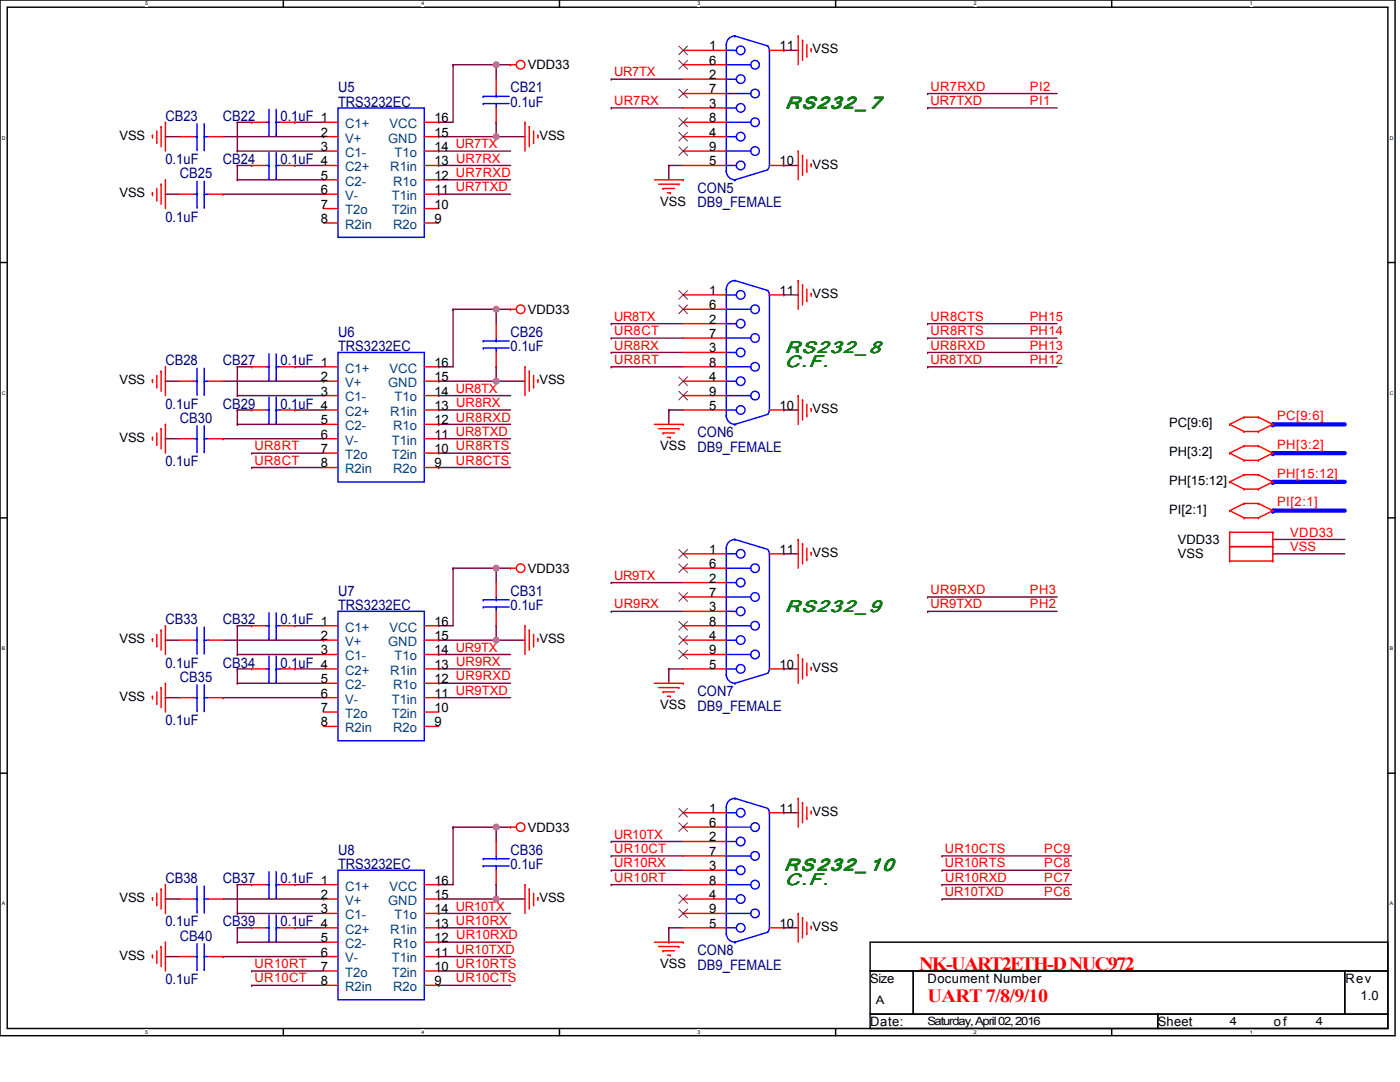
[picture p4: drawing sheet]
<svg xmlns="http://www.w3.org/2000/svg" width="279mm" height="216mm" viewBox="0 0 279 216" stroke-linecap="round" stroke-linejoin="round" font-family="sans-serif">
<path d="M0 0h278.4v206.7h-278.4zM1.4 1.4h275.6v203.8h-275.6z" fill="none" stroke="#000" stroke-width=".29"/>
<g fill="#fff">
<path d="M29 .2h.6v1.1h-.6z"/>
<path d="M29 205.4h.6v1.1h-.6z"/>
</g>
<path d="M56.5 0v1.4M56.5 205.2v1.5" fill="none" stroke="#000" stroke-width=".29"/>
<g fill="#fff">
<path d="M84.1 .2h.6v1.1h-.6z"/>
<path d="M84.1 205.4h.6v1.1h-.6z"/>
</g>
<path d="M111.7 0v1.4M111.7 205.2v1.5" fill="none" stroke="#000" stroke-width=".29"/>
<g fill="#fff">
<path d="M139.2 .2h.6v1.1h-.6z"/>
<path d="M139.2 205.4h.6v1.1h-.6z"/>
</g>
<path d="M166.8 0v1.4M166.8 205.2v1.5" fill="none" stroke="#000" stroke-width=".29"/>
<g fill="#fff">
<path d="M194.3 .2h.6v1.1h-.6z"/>
<path d="M194.3 205.4h.6v1.1h-.6z"/>
</g>
<path d="M221.9 0v1.4M221.9 205.2v1.5" fill="none" stroke="#000" stroke-width=".29"/>
<g fill="#fff">
<path d="M249.4 .2h.6v1.1h-.6z"/>
<path d="M249.4 205.4h.6v1.1h-.6z"/>
<path d="M.4 26.9h.7v1.2h-.7z"/>
<path d="M277.3 26.9h.8v1.2h-.8z"/>
<path d="M.4 77.9h.7v1.1h-.7z"/>
<path d="M277.3 77.9h.8v1.1h-.8z"/>
</g>
<path d="M0 52.4h1.4M277 52.4h1.4" fill="none" stroke="#000" stroke-width=".29"/>
<g fill="#fff">
<path d="M.4 128.8h.7v1.2h-.7z"/>
<path d="M277.3 128.8h.7v1.2h-.7z"/>
</g>
<path d="M0 103.3h1.4M277 103.3h1.4" fill="none" stroke="#000" stroke-width=".29"/>
<g fill="#fff">
<path d="M.4 179.7h.7v1.2h-.7z"/>
<path d="M277.3 179.7h.7v1.2h-.7z"/>
</g>
<path d="M0 154.3h1.4M277 154.3h1.4" fill="none" stroke="#000" stroke-width=".29"/>
<g fill="none" stroke="#800040" stroke-width=".29">
<path d="M122 15.8h.1M122 15.8h14.3M156.4 10.1h.1M156.4 10.1h2.9M185.1 18.7h.1M185.1 18.7h25.9M122 21.5h.1M122 21.5h14.3M133.5 33h.1M133.5 33v2.9M133.5 33h2.8M156.4 33h.1"/>
<path d="M156.4 33h2.9M185.1 21.5h.1M185.1 21.5h25.9M254 110.5h.1M254 107.6h.1M254 110.5h14.4M254 107.6h14.4"/>
</g>
<path d="M254 84.7h14.4" fill="none" stroke="#00f" stroke-width=".86"/>
<circle cx="254" cy="84.7" r=".43" fill="#00f"/>
<path d="M254 101.9h14.4" fill="none" stroke="#00f" stroke-width=".86"/>
<circle cx="254" cy="101.9" r=".43" fill="#00f"/>
<g fill="none" stroke="#800040" stroke-width=".29">
<path d="M90.4 12.9h.1M90.4 12.9h11.5M90.4 12.9v11.5h-2.9M99 12.9h.1M99 12.9v2.9M87.5 35.9h.1M87.5 38.8h.1M87.5 30.1h.1M87.5 33h.1M87.5 24.4h.1M87.5 27.3h.1M87.5 35.9h14.4"/>
<path d="M87.5 38.8h14.4M87.5 30.1h14.4M87.5 33h14.4M87.5 27.3h17.3M99 24.4h.1M99 27.3h.1M99 24.4v2.9M156.4 58.8h.1M156.4 58.8h2.9M87.5 78.9h.1M87.5 73.2h.1M87.5 76.1h.1"/>
<path d="M87.5 78.9h14.4M87.5 76.1h17.3M90.4 61.7h.1M90.4 61.7v11.5h-2.9M90.4 61.7h11.5M99 61.7h.1M99 73.2h.1M99 76.1h.1M99 61.7v2.9M99 73.2v2.9M122 73.2h.1M122 67.5h.1"/>
<path d="M122 64.6h.1M122 70.3h.1M122 73.2h14.3M122 67.5h14.3M122 64.6h14.3M122 70.3h14.3M185.1 67.5h.1M185.1 64.6h.1M185.1 73.2h.1M185.1 70.3h.1M185.1 73.2h25.9M185.1 67.5h25.9"/>
<path d="M185.1 64.6h25.9M185.1 70.3h25.9M50.2 90.4h.1M50.2 93.3h.1M50.2 90.4h14.4M50.2 93.3h14.4M87.5 90.4h.1M87.5 93.3h.1M87.5 87.5h.1M87.5 81.8h.1M87.5 84.7h.1M87.5 90.4h14.4"/>
<path d="M87.5 93.3h14.4M87.5 87.5h14.4M87.5 81.8h14.4M87.5 84.7h14.4M133.5 81.8h.1M133.5 81.8h2.8M133.5 81.8v2.9M156.4 81.8h.1M156.4 81.8h2.9M90.4 113.4h.1M90.4 113.4v11.5h-2.9M90.4 113.4h11.5"/>
<path d="M99 113.4h.1M99 113.4v2.8M122 116.2h.1M122 116.2h14.3M156.4 110.5h.1M156.4 110.5h2.9M185.1 119.1h.1M185.1 119.1h25.9M87.5 136.3h.1M87.5 139.2h.1M87.5 130.6h.1M87.5 133.5h.1"/>
<path d="M87.5 124.9h.1M87.5 127.7h.1M87.5 136.3h14.4M87.5 139.2h14.4M87.5 130.6h14.4M87.5 133.5h14.4M87.5 127.7h17.3M99 124.9h.1M99 127.7h.1M99 124.9v2.8M122 122h.1M122 122h14.3"/>
<path d="M133.5 133.5h.1M133.5 133.5v2.8M133.5 133.5h2.8M156.4 133.5h.1M156.4 133.5h2.9M185.1 122h.1M185.1 122h25.9M87.5 176.5h.1M87.5 179.4h.1M87.5 179.4h17.3M90.4 165h.1M90.4 165v11.5h-2.9"/>
<path d="M90.4 165h11.5M99 165h.1M99 176.5h.1M99 179.4h.1M99 165v2.9M99 176.5v2.9M122 176.5h.1M122 170.8h.1M122 167.9h.1M122 173.7h.1M122 176.5h14.3M122 170.8h14.3"/>
<path d="M122 167.9h14.3M122 173.7h14.3M156.4 162.2h.1M156.4 162.2h2.9M188 170.8h.1M188 179.4h.1M188 173.7h.1M188 176.5h.1M188 176.5h25.8M188 179.4h25.8M188 170.8h25.8M188 173.7h25.8"/>
<path d="M50.2 193.7h.1M50.2 196.6h.1M50.2 193.7h14.4M50.2 196.6h14.4M87.5 188h.1M87.5 193.7h.1M87.5 196.6h.1M87.5 190.9h.1M87.5 182.3h.1M87.5 185.1h.1M87.5 188h14.4M87.5 193.7h14.4"/>
<path d="M87.5 196.6h14.4M87.5 190.9h14.4M87.5 182.3h14.4M87.5 185.1h14.4M133.5 188h.1M133.5 185.1h.1M133.5 185.1v2.9M133.5 185.1h2.8M156.4 185.1h.1M156.4 185.1h2.9"/>
</g>
<path d="M254 96.2h14.4" fill="none" stroke="#00f" stroke-width=".86"/>
<circle cx="254" cy="96.2" r=".43" fill="#00f"/>
<path d="M254 90.4h14.4" fill="none" stroke="#00f" stroke-width=".86"/>
<circle cx="254" cy="90.4" r=".43" fill="#00f"/>
<g fill="none" stroke="#800040" stroke-width=".29">
<path d="M33 27.3h.1M33 38.8h.1M33 27.3h2.9M33 38.8h2.9M44.5 38.8h.1M44.5 27.3h20.1M44.5 38.8h20.1M47.4 24.4h.1M47.4 33h.1M47.4 30.1h.1M47.4 35.9h.1M47.4 33h2.8"/>
<path d="M47.4 24.4h2.8M47.4 24.4v5.7M47.4 33v2.9M47.4 30.1h17.2M47.4 35.9h17.2M50.2 24.4h.1M50.2 33h.1M58.8 33h.1M58.8 24.4h.1M58.8 33h5.8M58.8 24.4h5.8M64.6 27.3h.1"/>
<path d="M33 76.1h.1M33 76.1h2.9M44.5 76.1h20.1M47.4 73.2h.1M47.4 78.9h.1M47.4 73.2v5.7M47.4 73.2h2.8M47.4 78.9h17.2M50.2 73.2h.1M58.8 73.2h.1M58.8 73.2h5.8M64.6 76.1h.1"/>
<path d="M33 87.5h.1M33 87.5h2.9M44.5 87.5h.1M44.5 87.5h20.1M47.4 81.8h.1M47.4 84.7h.1M47.4 81.8v2.9M47.4 81.8h2.8M47.4 84.7h17.2M50.2 81.8h.1M58.8 81.8h.1M58.8 81.8h5.8"/>
<path d="M33 127.7h.1M33 139.2h.1M33 127.7h2.9M33 139.2h2.9M44.5 139.2h.1M44.5 127.7h20.1M44.5 139.2h20.1M47.4 124.9h.1M47.4 133.5h.1M47.4 130.6h.1M47.4 136.3h.1M47.4 124.9v5.7"/>
<path d="M47.4 133.5v2.8M47.4 133.5h2.8M47.4 124.9h2.8M47.4 130.6h17.2M47.4 136.3h17.2M50.2 133.5h.1M50.2 124.9h.1M58.8 133.5h.1M58.8 124.9h.1M58.8 133.5h5.8M58.8 124.9h5.8M64.6 127.7h.1"/>
<path d="M33 179.4h.1M33 179.4h2.9M44.5 179.4h20.1M47.4 176.5h.1M47.4 176.5v5.8M47.4 176.5h2.8M50.2 176.5h.1M58.8 176.5h.1M58.8 176.5h5.8M64.6 179.4h.1M33 190.9h.1M33 190.9h2.9"/>
<path d="M44.5 190.9h.1M44.5 190.9h20.1M47.4 185.1h.1M47.4 182.3h.1M47.4 188h.1M47.4 185.1v2.9M47.4 185.1h2.8M47.4 182.3h17.2M47.4 188h17.2M50.2 185.1h.1M58.8 185.1h.1M58.8 185.1h5.8"/>
</g>
<g fill="none" stroke="#f00" stroke-width=".29">
<path d="M99 15.8v2.9M101.9 12.9h.1M101.9 12.9h1.1M136.3 12.9h8.7M136.3 10.1h8.7M136.3 15.8h8.7M136.3 18.7h8.7M153.6 10.1h2.8M159.3 7.2h.1M159.3 7.2v5.7M160.2 8h.1M160.2 8v4.1"/>
<path d="M161 11.2h.1M161 8.9v2.3M161.9 9.8h.1M161.9 9.8v.5M30.4 27h.1M30.4 38.5h.1M30.4 27v.6M30.4 38.5v.5M31.3 28.4h.1M31.3 39.9h.1M31.3 26.1v2.3M31.3 37.6v2.3"/>
<path d="M32.2 25.3h.1M32.2 36.7h.1M32.2 25.3v4M32.2 36.7v4.1M33 24.4h.1M33 35.9h.1M33 24.4v5.7M33 35.9v5.7M35.9 27.3h2.9M35.9 38.8h2.9M41.6 27.3h2.9M41.6 38.8h2.9"/>
<path d="M50.2 33h2.9M50.2 24.4h2.9M56 33h2.8M56 24.4h2.8M64.6 35.9h2.9M64.6 33h2.9M64.6 27.3h2.9M64.6 38.8h2.9M64.6 24.4h2.9M64.6 30.1h2.9M84.7 35.9h2.8M84.7 33h2.8"/>
<path d="M84.7 27.3h2.8M84.7 38.8h2.8M84.7 24.4h2.8M84.7 30.1h2.8M99 21.5v2.9M104.8 24.4h.1M104.8 24.4v5.7M105.6 25.3h.1M105.6 25.3v4M106.5 28.4h.1M106.5 26.1v2.3M107.4 27h.1"/>
<path d="M107.4 27v.6M130.6 35.9h5.7M131.5 36.7h4M132.3 37.6h.1M132.3 37.6h2.3M133.2 38.5h.6M133.8 38.5h.1M135.5 36.7h.1M136.3 35.9h.1M136.3 33h8.7M136.3 27.3h8.7M136.3 24.4h8.7"/>
<path d="M136.3 30.1h8.7M136.3 21.5h8.7M153.6 33h2.8M159.3 30.1h.1M159.3 30.1v5.8M160.2 31h.1M160.2 31v4M161 34.2h.1M161 31.9v2.3M161.9 32.7h.1M161.9 32.7v.6M64.6 41.6h2.9"/>
<path d="M64.6 44.5h2.9M84.7 41.6h2.8M84.7 44.5h2.8M136.3 58.8h8.7M153.6 58.8h2.8M159.3 56h.1M159.3 56v5.7M160.2 56.8h.1M160.2 56.8v4.1M161 60h.1M161 57.7v2.3M161.9 58.6h.1"/>
<path d="M161.9 58.6v.5M30.4 75.8h.1M30.4 75.8v.6M31.3 77.2h.1M31.3 74.9v2.3M32.2 74.1h.1M32.2 74.1v4M33 73.2h.1M33 73.2v5.7M35.9 76.1h2.9M41.6 76.1h2.9M50.2 73.2h2.9"/>
<path d="M56 73.2h2.8M64.6 73.2h2.9M64.6 76.1h2.9M64.6 78.9h2.9M84.7 73.2h2.8M84.7 76.1h2.8M84.7 78.9h2.8M99 64.6v2.9M99 70.3v2.9M101.9 61.7h.1M101.9 61.7h1.1M104.8 73.2h.1"/>
<path d="M104.8 73.2v5.7M105.6 74.1h.1M105.6 74.1v4M106.5 77.2h.1M106.5 74.9v2.3M107.4 75.8h.1M107.4 75.8v.6M136.3 61.7h8.7M136.3 73.2h8.7M136.3 76.1h8.7M136.3 78.9h8.7M136.3 64.6h8.7"/>
<path d="M136.3 67.5h8.7M136.3 70.3h8.7M159.3 78.9h.1M159.3 78.9v5.8M160.2 79.8h.1M160.2 79.8v4M30.4 87.3h.1M30.4 87.3v.5M31.3 88.7h.1M31.3 86.4v2.3M32.2 85.5h.1M32.2 85.5v4.1"/>
<path d="M33 84.7h.1M33 84.7v5.7M35.9 87.5h2.9M41.6 87.5h2.9M50.2 81.8h2.9M56 81.8h2.8M64.6 84.7h2.9M64.6 81.8h2.9M64.6 87.5h2.9M64.6 90.4h2.9M64.6 93.3h2.9M84.7 84.7h2.8"/>
<path d="M84.7 81.8h2.8M84.7 87.5h2.8M84.7 90.4h2.8M84.7 93.3h2.8M130.6 84.7h5.7M131.5 85.5h4M132.3 86.4h.1M132.3 86.4h2.3M133.2 87.3h.6M133.8 87.3h.1M135.5 85.5h.1M136.3 84.7h.1"/>
<path d="M136.3 81.8h8.7M153.6 81.8h2.8M161 83h.1M161 80.7v2.3M161.9 81.5h.1M161.9 81.5v.6M245.4 84.7h.1M245.4 96.2h.1M245.4 90.4h.1M245.4 84.7l2.9 1.4M245.4 96.2l2.9 1.4M245.4 90.4l2.9 1.5"/>
<path d="M248.3 83.2h.1M248.3 86.1h.1M248.3 94.7h.1M248.3 97.6h.1M248.3 89h.1M248.3 91.9h.1M248.3 83.2l-2.9 1.5M248.3 83.2h2.8M248.3 86.1h2.8M248.3 94.7l-2.9 1.5M248.3 94.7h2.8M248.3 97.6h2.8"/>
<path d="M248.3 89l-2.9 1.4M248.3 89h2.8M248.3 91.9h2.8M251.1 83.2h.1M251.1 86.1h.1M251.1 94.7h.1M251.1 97.6h.1M251.1 89h.1M251.1 91.9h.1M251.1 83.2l2.9 1.5M251.1 94.7l2.9 1.5M251.1 89l2.9 1.4"/>
<path d="M254 84.7h.1M254 96.2h.1M254 90.4h.1M254 84.7l-2.9 1.4M254 96.2l-2.9 1.4M254 90.4l-2.9 1.5M99 116.2v2.9M101.9 113.4h.1M101.9 113.4h1.1M136.3 113.4h8.7M136.3 110.5h8.7M136.3 116.2h8.7"/>
<path d="M136.3 119.1h8.7M153.6 110.5h2.8M159.3 107.6h.1M159.3 107.6v5.8M160.2 108.5h.1M160.2 108.5v4M161 111.7h.1M161 109.4v2.3M161.9 110.2h.1M161.9 110.2v.6M245.4 111.9h.1M245.4 109.1h.1"/>
<path d="M245.4 106.2h.1M245.4 101.9h.1M245.4 109.1h8.6M245.4 111.9h8.6M245.4 106.2v5.7M245.4 106.2h8.6M245.4 101.9l2.9 1.4M248.3 100.5h.1M248.3 103.3h.1M248.3 100.5l-2.9 1.4M248.3 100.5h2.8M248.3 103.3h2.8"/>
<path d="M251.1 100.5h.1M251.1 103.3h.1M251.1 100.5l2.9 1.4M254 109.1h.1M254 111.9h.1M254 106.2h.1M254 101.9h.1M254 106.2v5.7M254 101.9l-2.9 1.4M30.4 127.4h.1M30.4 138.9h.1M30.4 127.4v.6"/>
<path d="M30.4 138.9v.6M31.3 128.9h.1M31.3 126.6v2.3M31.3 138.1v2.3M32.2 125.7h.1M32.2 137.2h.1M32.2 125.7v4M32.2 137.2v4M33 124.9h.1M33 136.3h.1M33 124.9v5.7M33 136.3v5.8"/>
<path d="M35.9 139.2h2.9M35.9 127.7h2.9M41.6 139.2h2.9M41.6 127.7h2.9M50.2 133.5h2.9M50.2 124.9h2.9M56 133.5h2.8M56 124.9h2.8M64.6 136.3h2.9M64.6 133.5h2.9M64.6 139.2h2.9M64.6 124.9h2.9"/>
<path d="M64.6 127.7h2.9M64.6 130.6h2.9M84.7 136.3h2.8M84.7 133.5h2.8M84.7 139.2h2.8M84.7 124.9h2.8M84.7 127.7h2.8M84.7 130.6h2.8M99 122v2.9M104.8 124.9h.1M104.8 124.9v5.7M105.6 125.7h.1"/>
<path d="M105.6 125.7v4M106.5 128.9h.1M106.5 126.6v2.3M107.4 127.4h.1M107.4 127.4v.6M130.6 136.3h5.7M131.5 137.2h4M132.3 138.1h.1M132.3 138.1h2.3M133.2 138.9h.6M133.8 138.9h.1M135.5 137.2h.1"/>
<path d="M136.3 136.3h.1M136.3 133.5h8.7M136.3 122h8.7M136.3 124.9h8.7M136.3 127.7h8.7M136.3 130.6h8.7M153.6 133.5h2.8M159.3 130.6h.1M159.3 130.6v5.7M160.2 131.5h.1M160.2 131.5v4M161 134.6h.1"/>
<path d="M161 132.3v2.3M161.9 133.2h.1M161.9 133.2v.6M31.3 140.4h.1M64.6 142.1h2.9M64.6 145h2.9M84.7 142.1h2.8M84.7 145h2.8M159.3 159.3h.1M159.3 159.3v5.7M30.4 179.1h.1M30.4 179.1v.6"/>
<path d="M31.3 178.2v2.3M32.2 177.4h.1M32.2 177.4v4M33 176.5h.1M33 176.5v5.8M35.9 179.4h2.9M41.6 179.4h2.9M50.2 176.5h2.9M56 176.5h2.8M64.6 176.5h2.9M64.6 179.4h2.9M84.7 176.5h2.8"/>
<path d="M84.7 179.4h2.8M99 167.9v2.9M99 173.7v2.8M101.9 165h.1M101.9 165h1.1M104.8 176.5h.1M104.8 176.5v5.8M105.6 177.4h.1M105.6 177.4v4M106.5 178.2v2.3M107.4 179.1h.1M107.4 179.1v.6"/>
<path d="M136.3 165h8.7M136.3 176.5h8.7M136.3 179.4h8.7M136.3 162.2h8.7M136.3 167.9h8.7M136.3 170.8h8.7M136.3 173.7h8.7M153.6 162.2h2.8M160.2 160.2h.1M160.2 160.2v4M161 163.3h.1M161 161v2.3"/>
<path d="M161.9 161.9h.1M161.9 161.9v.6M30.4 190.6h.1M30.4 190.6v.6M31.3 180.5h.1M31.3 192h.1M31.3 189.7v2.3M32.2 188.9h.1M32.2 188.9v4M33 188h.1M33 188v5.7M35.9 190.9h2.9"/>
<path d="M41.6 190.9h2.9M50.2 185.1h2.9M56 185.1h2.8M64.6 188h2.9M64.6 190.9h2.9M64.6 182.3h2.9M64.6 185.1h2.9M64.6 193.7h2.9M64.6 196.6h2.9M84.7 188h2.8M84.7 190.9h2.8M84.7 182.3h2.8"/>
<path d="M84.7 185.1h2.8M84.7 193.7h2.8M84.7 196.6h2.8M106.5 180.5h.1M130.6 188h5.7M131.5 188.9h4M132.3 189.7h.1M132.3 189.7h2.3M133.2 190.6h.6M133.8 190.6h.1M135.5 188.9h.1M136.3 188h.1"/>
<path d="M136.3 182.3h8.7M136.3 185.1h8.7M153.6 185.1h2.8M159.3 182.3h.1M159.3 182.3v5.7M160.2 183.1h.1M160.2 183.1v4M161 186.3h.1M161 184v2.3M161.9 184.8h.1M161.9 184.8v.6"/>
<circle cx="103.9" cy="12.9" r=".86"/>
<circle cx="103.9" cy="61.7" r=".86"/>
<circle cx="103.9" cy="113.4" r=".86"/>
<circle cx="103.9" cy="165" r=".86"/>
</g>
<path d="M173.7 188h103.3v5.7h-103.3zM173.7 193.7h8.6v8.7h-8.6zM182.3 193.7h86.1v8.7h-86.1zM268.4 193.7h8.6v8.7h-8.6zM173.7 202.4h57.4v2.8h-57.4zM231.1 202.4h45.9v2.8h-45.9z" fill="none" stroke="#000" stroke-width=".29"/>
<g fill="none" stroke="#00f" stroke-width=".29">
<path d="M96.4 19.2h.1M96.4 19.2h5.2M99 19.2h.1M99 18.7v.5M145 12.9h.1M145 18.7h.1M145 10.1h2M145 12.9h4.8M145 15.8h2M145 18.7h4.8M146.7 7.2h.1M146.7 7.2a1.72 1.72 0 0 0-1.7 1.7v25.3"/>
<path d="M146.7 7.2l6.6 2M147 10.1h.1M147 15.8h.1M153.2 9.2l.4 .9M153.6 10.1h.1M153.6 10.1v22.9l-.4 .8M38.8 27.3h.5M38.8 38.8h.5M39.3 27.3h.1M39.3 29.9h.1M39.3 38.8h.1M39.3 24.7v5.2"/>
<path d="M39.3 36.2v5.1M40.8 29.9h.1M40.8 27.3h.1M40.8 38.8h.1M40.8 27.3h.8M40.8 24.7v5.2M40.8 36.2v5.1M40.8 38.8h.8M53.1 33h.6M53.1 24.4h.6M53.7 33h.1M53.7 35.6h.1"/>
<path d="M53.7 24.4h.1M53.7 27h.1M53.7 21.8v5.2M53.7 30.4v5.2M55.1 35.6h.1M55.1 33h.1M55.1 27h.1M55.1 24.4h.1M55.1 21.8v5.2M55.1 30.4v5.2M55.1 33h.9M55.1 24.4h.9"/>
<path d="M67.5 21.5h17.2v25.9h-17.2zM96.4 20.7h.1M96.4 20.7h5.2M99 20.7h.1M99 20.7v.8M145 24.4h.1M145 30.1h.1M145 34.2h.1M145 34.2a1.72 1.72 0 0 0 1.7 1.7M145 33h2M145 27.3h2M145 24.4h4.8"/>
<path d="M145 21.5h2M145 30.1h4.8M146.7 35.9h.1M147 21.5h.1M147 27.3h.1M147 33h.1M153.3 33.9l-6.6 2M39.3 41.3h.1M40.8 41.3h.1M145 58.8h2M146.7 56h.1M146.7 56a1.72 1.72 0 0 0-1.7 1.7v25.3"/>
<path d="M146.7 56l6.6 2M147 58.8h.1M153.2 58l.4 .8M153.6 58.8h.1M153.6 58.8v23l-.4 .8M38.8 76.1h.5M39.3 76.1h.1M39.3 78.7h.1M39.3 73.5v5.2M40.8 78.7h.1M40.8 76.1h.1M40.8 73.5v5.2"/>
<path d="M40.8 76.1h.8M53.1 73.2h.6M53.7 73.2h.1M53.7 75.8h.1M53.7 70.6v5.2M53.7 79.2v5.2M55.1 75.8h.1M55.1 73.2h.1M55.1 70.6v5.2M55.1 79.2v5.2M55.1 73.2h.9M67.5 70.3h17.2v25.9h-17.2z"/>
<path d="M96.4 69.5h.1M96.4 68h.1M96.4 69.5h5.2M96.4 68h5.2M99 68h.1M99 69.5h.1M99 67.5v.5M99 69.5v.8M145 61.7h.1M145 67.5h.1M145 73.2h.1M145 78.9h.1"/>
<path d="M145 73.2h4.8M145 76.1h2M145 61.7h4.8M145 64.6h2M145 67.5h4.8M145 70.3h2M145 78.9h4.8M147 64.6h.1M147 70.3h.1M147 76.1h.1M38.8 87.5h.5M39.3 87.5h.1"/>
<path d="M39.3 90.1h.1M39.3 85v5.1M40.8 90.1h.1M40.8 87.5h.1M40.8 85v5.1M40.8 87.5h.8M53.1 81.8h.6M53.7 81.8h.1M53.7 84.4h.1M55.1 84.4h.1M55.1 81.8h.1M55.1 81.8h.9"/>
<path d="M145 83h.1M145 83a1.72 1.72 0 0 0 1.7 1.7M145 81.8h2M146.7 84.7h.1M147 81.8h.1M153.3 82.7l-6.6 2M96.4 119.7h.1M96.4 119.7h5.2M99 119.7h.1M99 119.1v.6M145 113.4h.1M145 119.1h.1"/>
<path d="M145 110.5h2M145 113.4h4.8M145 116.2h2M145 119.1h4.8M146.7 107.6h.1M146.7 107.6a1.72 1.72 0 0 0-1.7 1.8v25.2M146.7 107.6l6.6 2M147 110.5h.1M147 116.2h.1M153.2 109.7l.4 .8M153.6 110.5h.1M153.6 110.5v23l-.4 .8"/>
<path d="M38.8 139.2h.5M38.8 127.7h.5M39.3 139.2h.1M39.3 127.7h.1M39.3 130.3h.1M39.3 125.1v5.2M39.3 136.6v5.2M40.8 139.2h.1M40.8 130.3h.1M40.8 127.7h.1M40.8 125.1v5.2M40.8 136.6v5.2"/>
<path d="M40.8 139.2h.8M40.8 127.7h.8M53.1 133.5h.6M53.1 124.9h.6M53.7 133.5h.1M53.7 136.1h.1M53.7 124.9h.1M53.7 127.4h.1M53.7 122.3v5.1M53.7 130.9v5.2M55.1 136.1h.1M55.1 133.5h.1"/>
<path d="M55.1 127.4h.1M55.1 124.9h.1M55.1 133.5h.9M55.1 122.3v5.1M55.1 130.9v5.2M55.1 124.9h.9M67.5 122h17.2v25.8h-17.2zM96.4 121.1h.1M96.4 121.1h5.2M99 121.1h.1M99 121.1v.9M145 124.9h.1"/>
<path d="M145 130.6h.1M145 134.6h.1M145 134.6a1.72 1.72 0 0 0 1.7 1.7M145 133.5h2M145 122h2M145 124.9h4.8M145 127.7h2M145 130.6h4.8M146.7 136.3h.1M147 122h.1M147 127.7h.1M147 133.5h.1"/>
<path d="M153.3 134.3l-6.6 2M39.3 141.8h.1M40.8 141.8h.1M146.7 159.3h.1M146.7 159.3a1.72 1.72 0 0 0-1.7 1.7v25.3M146.7 159.3l6.6 2M38.8 179.4h.5M39.3 179.4h.1M39.3 176.8v5.2M40.8 179.4h.1M40.8 176.8v5.2M40.8 179.4h.8"/>
<path d="M53.1 176.5h.6M53.7 176.5h.1M53.7 179.1h.1M53.7 173.9v5.2M55.1 179.1h.1M55.1 176.5h.1M55.1 173.9v5.2M55.1 176.5h.9M67.5 173.7h17.2v25.8h-17.2zM96.4 172.8h.1M96.4 171.4h.1M96.4 172.8h5.2"/>
<path d="M96.4 171.4h5.2M99 171.4h.1M99 172.8h.1M99 170.8v.6M99 172.8v.9M145 165h.1M145 170.8h.1M145 176.5h.1M145 176.5h4.8M145 179.4h2M145 162.2h2M145 165h4.8"/>
<path d="M145 167.9h2M145 170.8h4.8M145 173.7h2M147 162.2h.1M147 167.9h.1M147 173.7h.1M147 179.4h.1M153.2 161.4l.4 .8M153.6 162.2h.1M153.6 162.2v22.9l-.4 .8M38.8 190.9h.5M39.3 182h.1"/>
<path d="M39.3 190.9h.1M39.3 193.5h.1M39.3 188.3v5.2M40.8 182h.1M40.8 193.5h.1M40.8 190.9h.1M40.8 188.3v5.2M40.8 190.9h.8M53.1 185.1h.6M53.7 185.1h.1M53.7 187.7h.1M53.7 182.5v5.2"/>
<path d="M55.1 187.7h.1M55.1 185.1h.1M55.1 182.5v5.2M55.1 185.1h.9M145 182.3h.1M145 186.3h.1M145 186.3a1.72 1.72 0 0 0 1.7 1.7M145 182.3h4.8M145 185.1h2M146.7 188h.1M147 185.1h.1M153.3 186l-6.6 2"/>
<circle cx="147.8" cy="10" r=".86"/>
<circle cx="147.8" cy="15.8" r=".86"/>
<circle cx="150.7" cy="12.9" r=".86"/>
<circle cx="150.7" cy="18.7" r=".86"/>
<circle cx="147.8" cy="27.3" r=".86"/>
<circle cx="147.8" cy="21.5" r=".86"/>
<circle cx="147.8" cy="33" r=".86"/>
<circle cx="150.7" cy="24.4" r=".86"/>
<circle cx="150.7" cy="30.1" r=".86"/>
<circle cx="147.8" cy="58.8" r=".86"/>
<circle cx="147.8" cy="76.1" r=".86"/>
<circle cx="147.8" cy="70.3" r=".86"/>
<circle cx="147.8" cy="64.6" r=".86"/>
<circle cx="150.7" cy="67.5" r=".86"/>
<circle cx="150.7" cy="61.7" r=".86"/>
<circle cx="150.7" cy="73.2" r=".86"/>
<circle cx="150.7" cy="78.9" r=".86"/>
<circle cx="147.8" cy="81.8" r=".86"/>
<circle cx="147.8" cy="116.2" r=".86"/>
<circle cx="147.8" cy="110.5" r=".86"/>
<circle cx="150.7" cy="119.1" r=".86"/>
<circle cx="150.7" cy="113.4" r=".86"/>
<circle cx="147.8" cy="133.5" r=".86"/>
<circle cx="147.8" cy="122" r=".86"/>
<circle cx="147.8" cy="127.7" r=".86"/>
<circle cx="150.7" cy="130.6" r=".86"/>
<circle cx="150.7" cy="124.9" r=".86"/>
<circle cx="147.8" cy="173.6" r=".86"/>
<circle cx="147.8" cy="167.9" r=".86"/>
<circle cx="147.8" cy="179.4" r=".86"/>
<circle cx="147.8" cy="162.2" r=".86"/>
<circle cx="150.7" cy="176.5" r=".86"/>
<circle cx="150.7" cy="170.8" r=".86"/>
<circle cx="150.7" cy="165" r=".86"/>
<circle cx="147.8" cy="185.1" r=".86"/>
<circle cx="150.7" cy="182.3" r=".86"/>
</g>
<g fill="none" stroke="#804000" stroke-width=".2">
<path d="M135.5 9.2l1.7 1.7M135.5 12.1l1.7 1.7M135.5 17.8l1.7 1.7M137.2 9.2l-1.7 1.7M137.2 12.1l-1.7 1.7M137.2 17.8l-1.7 1.7M135.5 23.5l1.7 1.8M135.5 26.4l1.7 1.7M135.5 29.3l1.7 1.7M137.2 23.5l-1.7 1.8M137.2 26.4l-1.7 1.7M137.2 29.3l-1.7 1.7"/>
<path d="M135.5 58l1.7 1.7M137.2 58l-1.7 1.7M135.5 60.9l1.7 1.7M135.5 75.2l1.7 1.7M135.5 78.1l1.7 1.7M137.2 60.9l-1.7 1.7M137.2 75.2l-1.7 1.7M137.2 78.1l-1.7 1.7M135.5 109.6l1.7 1.8M135.5 112.5l1.7 1.7M135.5 118.3l1.7 1.7M137.2 109.6l-1.7 1.8"/>
<path d="M137.2 112.5l-1.7 1.7M137.2 118.3l-1.7 1.7M135.5 124l1.7 1.7M135.5 126.9l1.7 1.7M135.5 129.7l1.7 1.8M137.2 124l-1.7 1.7M137.2 126.9l-1.7 1.7M137.2 129.7l-1.7 1.8M135.5 161.3l1.7 1.7M135.5 164.2l1.7 1.7M135.5 178.5l1.7 1.8M137.2 161.3l-1.7 1.7"/>
<path d="M137.2 164.2l-1.7 1.7M137.2 178.5l-1.7 1.8M135.5 181.4l1.7 1.7M137.2 181.4l-1.7 1.7"/>
</g>
<circle cx="99" cy="12.9" r=".57" fill="#f0f"/>
<circle cx="99" cy="12.9" r=".57" fill="none" stroke="#f0f" stroke-width=".29"/>
<circle cx="99" cy="27.3" r=".57" fill="#f0f"/>
<circle cx="99" cy="27.3" r=".57" fill="none" stroke="#f0f" stroke-width=".29"/>
<circle cx="99" cy="61.7" r=".57" fill="#f0f"/>
<circle cx="99" cy="61.7" r=".57" fill="none" stroke="#f0f" stroke-width=".29"/>
<circle cx="99" cy="76.1" r=".57" fill="#f0f"/>
<circle cx="99" cy="76.1" r=".57" fill="none" stroke="#f0f" stroke-width=".29"/>
<circle cx="99" cy="113.4" r=".57" fill="#f0f"/>
<circle cx="99" cy="113.4" r=".57" fill="none" stroke="#f0f" stroke-width=".29"/>
<circle cx="99" cy="127.7" r=".57" fill="#f0f"/>
<circle cx="99" cy="127.7" r=".57" fill="none" stroke="#f0f" stroke-width=".29"/>
<circle cx="99" cy="165" r=".57" fill="#f0f"/>
<circle cx="99" cy="165" r=".57" fill="none" stroke="#f0f" stroke-width=".29"/>
<circle cx="99" cy="179.4" r=".57" fill="#f0f"/>
<circle cx="99" cy="179.4" r=".57" fill="none" stroke="#f0f" stroke-width=".29"/>
<g font-size="3.7" fill="#f00">
<text x="183.4" y="193.6">NK-UART2ETH-D NUC972</text>
<text x="185.1" y="199.9">UART 7/8/9/10</text>
</g>
<g font-size="3.4" fill="#008000">
<text x="156.7" y="21.6">RS232_7</text>
<text x="156.7" y="70.4">RS232_8</text>
<text x="156.7" y="73.2">C.F.</text>
<text x="156.7" y="122">RS232_9</text>
<text x="156.4" y="173.7">RS 232_10</text>
<text x="156.7" y="176.6">C.F.</text>
</g>
<g font-size="2.9" fill="#000080">
<text x="67.5" y="18.4">U5</text>
<text x="67.5" y="21.3">TRS3232EC</text>
<text x="101.9" y="18.4">CB21</text>
<text x="101.9" y="21.3">0.1uF</text>
<text x="33" y="24.1">CB23</text>
<text x="44.5" y="24.1">CB22</text>
<text x="56" y="24.1">0.1uF 1</text>
<text x="33" y="32.7">0.1uF</text>
<text x="35.9" y="35.6">CB25</text>
<text x="44.5" y="32.7">CB24</text>
<text x="56" y="32.7">0.1uF 4</text>
<text x="139.2" y="38.5">CON5</text>
<text x="139.2" y="41.4">DB9_FEMALE</text>
<text x="33" y="44.2">0.1uF</text>
<text x="67.5" y="67.2">U6</text>
<text x="67.5" y="70.1">TRS3232EC</text>
<text x="101.9" y="67.2">CB26</text>
<text x="101.9" y="70.1">0.1uF</text>
<text x="33" y="72.9">CB28</text>
<text x="44.5" y="72.9">CB27</text>
<text x="56" y="72.9">0.1uF 1</text>
<text x="33" y="81.5">0.1uF</text>
<text x="44.5" y="81.5">CB29</text>
<text x="56" y="81.5">0.1uF 4</text>
<text x="35.9" y="84.4">CB30</text>
<text x="139.2" y="87.3">CON6</text>
<text x="33" y="93">0.1uF</text>
<text x="139.2" y="90.1">DB9_FEMALE</text>
<text x="67.5" y="118.8">U7</text>
<text x="101.9" y="118.8">CB31</text>
<text x="33" y="124.6">CB33</text>
<text x="44.5" y="124.6">CB32</text>
<text x="56" y="124.6">0.1uF 1</text>
<text x="67.5" y="121.7">TRS3232EC</text>
<text x="101.9" y="121.7">0.1uF</text>
<text x="33" y="133.2">0.1uF</text>
<text x="35.9" y="136.1">CB35</text>
<text x="44.5" y="133.2">CB34</text>
<text x="56" y="133.2">0.1uF 4</text>
<text x="139.2" y="138.9">CON7</text>
<text x="139.2" y="141.8">DB9_FEMALE</text>
<text x="33" y="144.7">0.1uF</text>
<text x="67.5" y="170.5">U8</text>
<text x="67.5" y="173.4">TRS3232EC</text>
<text x="101.9" y="170.5">CB36</text>
<text x="101.9" y="173.4">0.1uF</text>
<text x="33" y="176.3">CB38</text>
<text x="44.5" y="176.3">CB37</text>
<text x="56" y="176.3">0.1uF 1</text>
<text x="33" y="184.9">0.1uF</text>
<text x="44.5" y="184.9">CB39</text>
<text x="56" y="184.9">0.1uF 4</text>
<text x="35.9" y="187.7">CB40</text>
<text x="139.2" y="190.6">CON8</text>
<text x="33" y="196.3">0.1uF</text>
<text x="139.2" y="193.5">DB9_FEMALE</text>
</g>
<g font-size="2.6">
<text x="141.5" y="10">1</text>
<text x="155.6" y="10">11</text>
<text x="162.2" y="10.7">VSS</text>
<text x="105.3" y="13.8">VDD33</text>
<text x="141.5" y="12.9">6</text>
<text x="141.5" y="15.8">2</text>
<text x="141.5" y="18.7">7</text>
<text x="141.5" y="21.5">3</text>
<text x="23.8" y="27.9">VSS</text>
<text x="64" y="27.3">2</text>
<text x="86.7" y="24.4">16</text>
<text x="86.7" y="27.3">15</text>
<text x="107.6" y="27.9">VSS</text>
<text x="141.5" y="24.4">8</text>
<text x="141.5" y="27.3">4</text>
<text x="64" y="30.1">3</text>
<text x="64" y="35.9">5</text>
<text x="86.7" y="30.1">14 UR7TX</text>
<text x="86.7" y="33">13 UR7RX</text>
<text x="86.7" y="35.9">12 UR7RXD</text>
<text x="141.5" y="30.1">9</text>
<text x="141.5" y="33">5</text>
<text x="155.6" y="33">10</text>
<text x="162.2" y="33.6">VSS</text>
<text x="23.8" y="39.4">VSS</text>
<text x="64" y="38.7">6</text>
<text x="64" y="41.6">7</text>
<text x="86.7" y="38.7">11 UR7TXD</text>
<text x="86.7" y="41.6">10</text>
<text x="131.7" y="41.1">VSS</text>
<text x="64" y="44.5">8</text>
<text x="86.7" y="44.5">9</text>
<text x="141.5" y="58.8">1</text>
<text x="155.6" y="58.8">11</text>
<text x="162.2" y="59.5">VSS</text>
<text x="105.3" y="62.6">VDD33</text>
<text x="141.5" y="61.7">6</text>
<text x="141.5" y="64.6">2</text>
<text x="141.5" y="67.4">7</text>
<text x="141.5" y="70.3">3</text>
<text x="23.8" y="76.7">VSS</text>
<text x="64" y="76.1">2</text>
<text x="86.7" y="73.2">16</text>
<text x="86.7" y="76.1">15</text>
<text x="107.6" y="76.7">VSS</text>
<text x="141.5" y="73.2">8</text>
<text x="141.5" y="76.1">4</text>
<text x="64" y="78.9">3</text>
<text x="86.7" y="78.9">14 UR8TX</text>
<text x="86.7" y="81.8">13 UR8RX</text>
<text x="141.5" y="78.9">9</text>
<text x="141.5" y="81.8">5</text>
<text x="155.6" y="81.8">10</text>
<text x="162.2" y="82.4">VSS</text>
<text x="23.8" y="88.2">VSS</text>
<text x="64" y="84.7">5</text>
<text x="64" y="87.5">6</text>
<text x="86.7" y="84.7">12 UR8RXD</text>
<text x="86.7" y="87.5">11 UR8TXD</text>
<text x="131.7" y="89.9">VSS</text>
<text x="233.4" y="85.3">PC[9:6]</text>
<text x="64" y="90.4">7</text>
<text x="64" y="93.3">8</text>
<text x="86.7" y="90.4">10 UR8RTS</text>
<text x="86.7" y="93.3">9</text>
<text x="233.4" y="91">PH[3:2]</text>
<text x="233.4" y="96.8">PH[15:12]</text>
<text x="233.4" y="102.5">PI[2:1]</text>
<text x="141.5" y="110.5">1</text>
<text x="141.5" y="113.4">6</text>
<text x="155.6" y="110.5">11</text>
<text x="162.2" y="111.1">VSS</text>
<text x="235.1" y="111.4">VSS</text>
<text x="235.1" y="108.5">VDD33</text>
<text x="105.3" y="114.3">VDD33</text>
<text x="141.5" y="116.2">2</text>
<text x="141.5" y="119.1">7</text>
<text x="86.7" y="124.9">16</text>
<text x="141.5" y="122">3</text>
<text x="141.5" y="124.9">8</text>
<text x="23.8" y="128.3">VSS</text>
<text x="64" y="127.7">2</text>
<text x="64" y="130.6">3</text>
<text x="86.7" y="127.7">15</text>
<text x="86.7" y="130.6">14 UR9TX</text>
<text x="107.6" y="128.3">VSS</text>
<text x="141.5" y="127.7">4</text>
<text x="141.5" y="130.6">9</text>
<text x="64" y="136.3">5</text>
<text x="86.7" y="133.5">13 UR9RX</text>
<text x="86.7" y="136.3">12 UR9RXD</text>
<text x="141.5" y="133.5">5</text>
<text x="155.6" y="133.5">10</text>
<text x="162.2" y="134.1">VSS</text>
<text x="23.8" y="139.8">VSS</text>
<text x="64" y="139.2">6</text>
<text x="64" y="142.1">7</text>
<text x="86.7" y="139.2">11 UR9TXD</text>
<text x="86.7" y="142.1">10</text>
<text x="131.7" y="141.5">VSS</text>
<text x="64" y="144.9">8</text>
<text x="86.7" y="144.9">9</text>
<text x="105.3" y="165.9">VDD33</text>
<text x="141.5" y="162.2">1</text>
<text x="141.5" y="165">6</text>
<text x="141.5" y="167.9">2</text>
<text x="155.6" y="162.2">11</text>
<text x="162.2" y="162.8">VSS</text>
<text x="141.5" y="170.8">7</text>
<text x="141.5" y="173.6">3</text>
<text x="64" y="179.4">2</text>
<text x="86.7" y="176.5">16</text>
<text x="86.7" y="179.4">15</text>
<text x="141.5" y="176.5">8</text>
<text x="141.5" y="179.4">4</text>
<text x="23.8" y="180">VSS</text>
<text x="64" y="182.3">3</text>
<text x="86.7" y="182.3">14 UR10TX</text>
<text x="86.7" y="185.1">13 UR10RX</text>
<text x="107.6" y="180">VSS</text>
<text x="141.5" y="182.3">9</text>
<text x="141.5" y="185.1">5</text>
<text x="155.6" y="185.1">10</text>
<text x="162.2" y="185.8">VSS</text>
<text x="23.8" y="191.5">VSS</text>
<text x="64" y="188">5</text>
<text x="64" y="190.9">6</text>
<text x="86.7" y="188">12 UR10RXD</text>
<text x="86.7" y="190.9">11 UR10TXD</text>
<text x="64" y="193.7">7</text>
<text x="64" y="196.6">8</text>
<text x="86.7" y="193.7">10 UR10RTS</text>
<text x="86.7" y="196.6">9</text>
<text x="131.7" y="193.2">VSS</text>
<text x="173.7" y="196.1">Size</text>
<text x="185.1" y="196.1">Document Number</text>
<text x="268.5" y="196.1">Rev</text>
<text x="271.5" y="199.5">1.0</text>
<text x="173.7" y="204.7">Date:</text>
<text x="231.1" y="204.7">Sheet</text>
<text x="254.2" y="204.7">of</text>
</g>
<g font-size="2.6" fill="#f00">
<text x="122.6" y="15.2">UR7TX</text>
<text x="122.6" y="21">UR7RX</text>
<text x="185.7" y="21">UR7TXD</text>
<text x="185.7" y="18.1">UR7RXD</text>
<text x="205.5" y="21">PI1</text>
<text x="205.5" y="18.1">PI2</text>
<text x="122.6" y="64">UR8TX</text>
<text x="185.7" y="64">UR8CTS</text>
<text x="205.5" y="64">PH15</text>
<text x="122.6" y="66.9">UR8CT</text>
<text x="122.6" y="69.8">UR8RX</text>
<text x="185.7" y="66.9">UR8RTS</text>
<text x="185.7" y="69.8">UR8RXD</text>
<text x="205.5" y="66.9">PH14</text>
<text x="205.5" y="69.8">PH13</text>
<text x="122.6" y="72.6">UR8RT</text>
<text x="185.7" y="72.6">UR8TXD</text>
<text x="205.5" y="72.6">PH12</text>
<text x="254.9" y="83.8">PC[9:6]</text>
<text x="50.8" y="89.8">UR8RT</text>
<text x="254.9" y="89.6">PH[3:2]</text>
<text x="50.8" y="92.7">UR8CT</text>
<text x="91" y="92.7">UR8CTS</text>
<text x="254.9" y="95.3">PH[15:12]</text>
<text x="254.9" y="101">PI[2:1]</text>
<text x="257.5" y="107.1">VDD33</text>
<text x="257.5" y="109.9">VSS</text>
<text x="122.6" y="115.7">UR9TX</text>
<text x="185.7" y="118.5">UR9RXD</text>
<text x="205.5" y="118.5">PH3</text>
<text x="122.6" y="121.4">UR9RX</text>
<text x="185.7" y="121.4">UR9TXD</text>
<text x="205.5" y="121.4">PH2</text>
<text x="122.6" y="167.3">UR10TX</text>
<text x="122.6" y="170.2">UR10CT</text>
<text x="122.6" y="173.1">UR10RX</text>
<text x="188.6" y="170.2">UR10CTS</text>
<text x="188.6" y="173.1">UR10RTS</text>
<text x="208.4" y="170.2">PC9</text>
<text x="208.4" y="173.1">PC8</text>
<text x="122.6" y="176">UR10RT</text>
<text x="188.6" y="178.8">UR10TXD</text>
<text x="188.6" y="176">UR10RXD</text>
<text x="208.4" y="178.8">PC6</text>
<text x="208.4" y="176">PC7</text>
<text x="50.8" y="193.2">UR10RT</text>
<text x="50.8" y="196">UR10CT</text>
<text x="91" y="196">UR10CTS</text>
</g>
<g font-size="2.6" fill="#004080">
<text x="68.9" y="25.6">C1+</text>
<text x="68.9" y="28.4">V+</text>
<text x="77.5" y="28.4">GND</text>
<text x="77.7" y="25.6">VCC</text>
<text x="68.9" y="31.3">C1-</text>
<text x="68.9" y="34.2">C2+</text>
<text x="77.9" y="34.2">R1in</text>
<text x="78.8" y="31.3">T1o</text>
<text x="68.9" y="37.1">C2-</text>
<text x="68.9" y="39.9">V-</text>
<text x="78.2" y="39.9">T1in</text>
<text x="78.5" y="37.1">R1o</text>
<text x="68.9" y="42.8">T2o</text>
<text x="68.9" y="45.7">R2in</text>
<text x="78.2" y="42.8">T2in</text>
<text x="78.5" y="45.7">R2o</text>
<text x="68.9" y="74.4">C1+</text>
<text x="68.9" y="77.2">V+</text>
<text x="77.5" y="77.2">GND</text>
<text x="77.7" y="74.4">VCC</text>
<text x="68.9" y="80.1">C1-</text>
<text x="68.9" y="83">C2+</text>
<text x="77.9" y="83">R1in</text>
<text x="78.8" y="80.1">T1o</text>
<text x="68.9" y="85.8">C2-</text>
<text x="68.9" y="88.7">V-</text>
<text x="78.2" y="88.7">T1in</text>
<text x="78.5" y="85.8">R1o</text>
<text x="68.9" y="91.6">T2o</text>
<text x="68.9" y="94.5">R2in</text>
<text x="78.2" y="91.6">T2in</text>
<text x="78.5" y="94.5">R2o</text>
<text x="68.9" y="126">C1+</text>
<text x="68.9" y="128.9">V+</text>
<text x="68.9" y="131.8">C1-</text>
<text x="77.5" y="128.9">GND</text>
<text x="77.7" y="126">VCC</text>
<text x="78.8" y="131.8">T1o</text>
<text x="68.9" y="134.6">C2+</text>
<text x="68.9" y="137.5">C2-</text>
<text x="77.9" y="134.6">R1in</text>
<text x="78.5" y="137.5">R1o</text>
<text x="68.9" y="140.4">V-</text>
<text x="68.9" y="143.2">T2o</text>
<text x="78.2" y="140.4">T1in</text>
<text x="78.2" y="143.2">T2in</text>
<text x="68.9" y="146.1">R2in</text>
<text x="78.5" y="146.1">R2o</text>
<text x="68.9" y="177.7">C1+</text>
<text x="77.7" y="177.7">VCC</text>
<text x="68.9" y="180.6">V+</text>
<text x="68.9" y="183.4">C1-</text>
<text x="77.5" y="180.6">GND</text>
<text x="78.8" y="183.4">T1o</text>
<text x="68.9" y="186.3">C2+</text>
<text x="68.9" y="189.2">C2-</text>
<text x="77.9" y="186.3">R1in</text>
<text x="78.5" y="189.2">R1o</text>
<text x="68.9" y="192">V-</text>
<text x="68.9" y="194.9">T2o</text>
<text x="68.9" y="197.8">R2in</text>
<text x="78.2" y="192">T1in</text>
<text x="78.2" y="194.9">T2in</text>
<text x="78.5" y="197.8">R2o</text>
</g>
<g font-size="2.3">
<text x="174.8" y="200.4">A</text>
<text x="185.1" y="204.4">Saturday, April 02, 2016</text>
<text x="245.4" y="204.4">4</text>
<text x="262.6" y="204.4">4</text>
</g>
<g font-size="1">
<text x="29" y="1.1">5</text>
<text x="84.1" y="1.1">4</text>
<text x="139.2" y="1.1">3</text>
<text x="194.3" y="1.1">2</text>
<text x="249.4" y="1.1">1</text>
<text x=".4" y="27.8">D</text>
<text x="277.3" y="27.8">D</text>
<text x=".4" y="78.8">C</text>
<text x="277.3" y="78.8">C</text>
<text x=".4" y="129.7">B</text>
<text x="277.3" y="129.7">B</text>
<text x=".4" y="180.7">A</text>
<text x="277.3" y="180.7">A</text>
<text x="29" y="206.3">5</text>
<text x="84.1" y="206.3">4</text>
<text x="139.2" y="206.3">3</text>
<text x="194.3" y="206.3">2</text>
<text x="249.4" y="206.3">1</text>
</g>
</svg>
